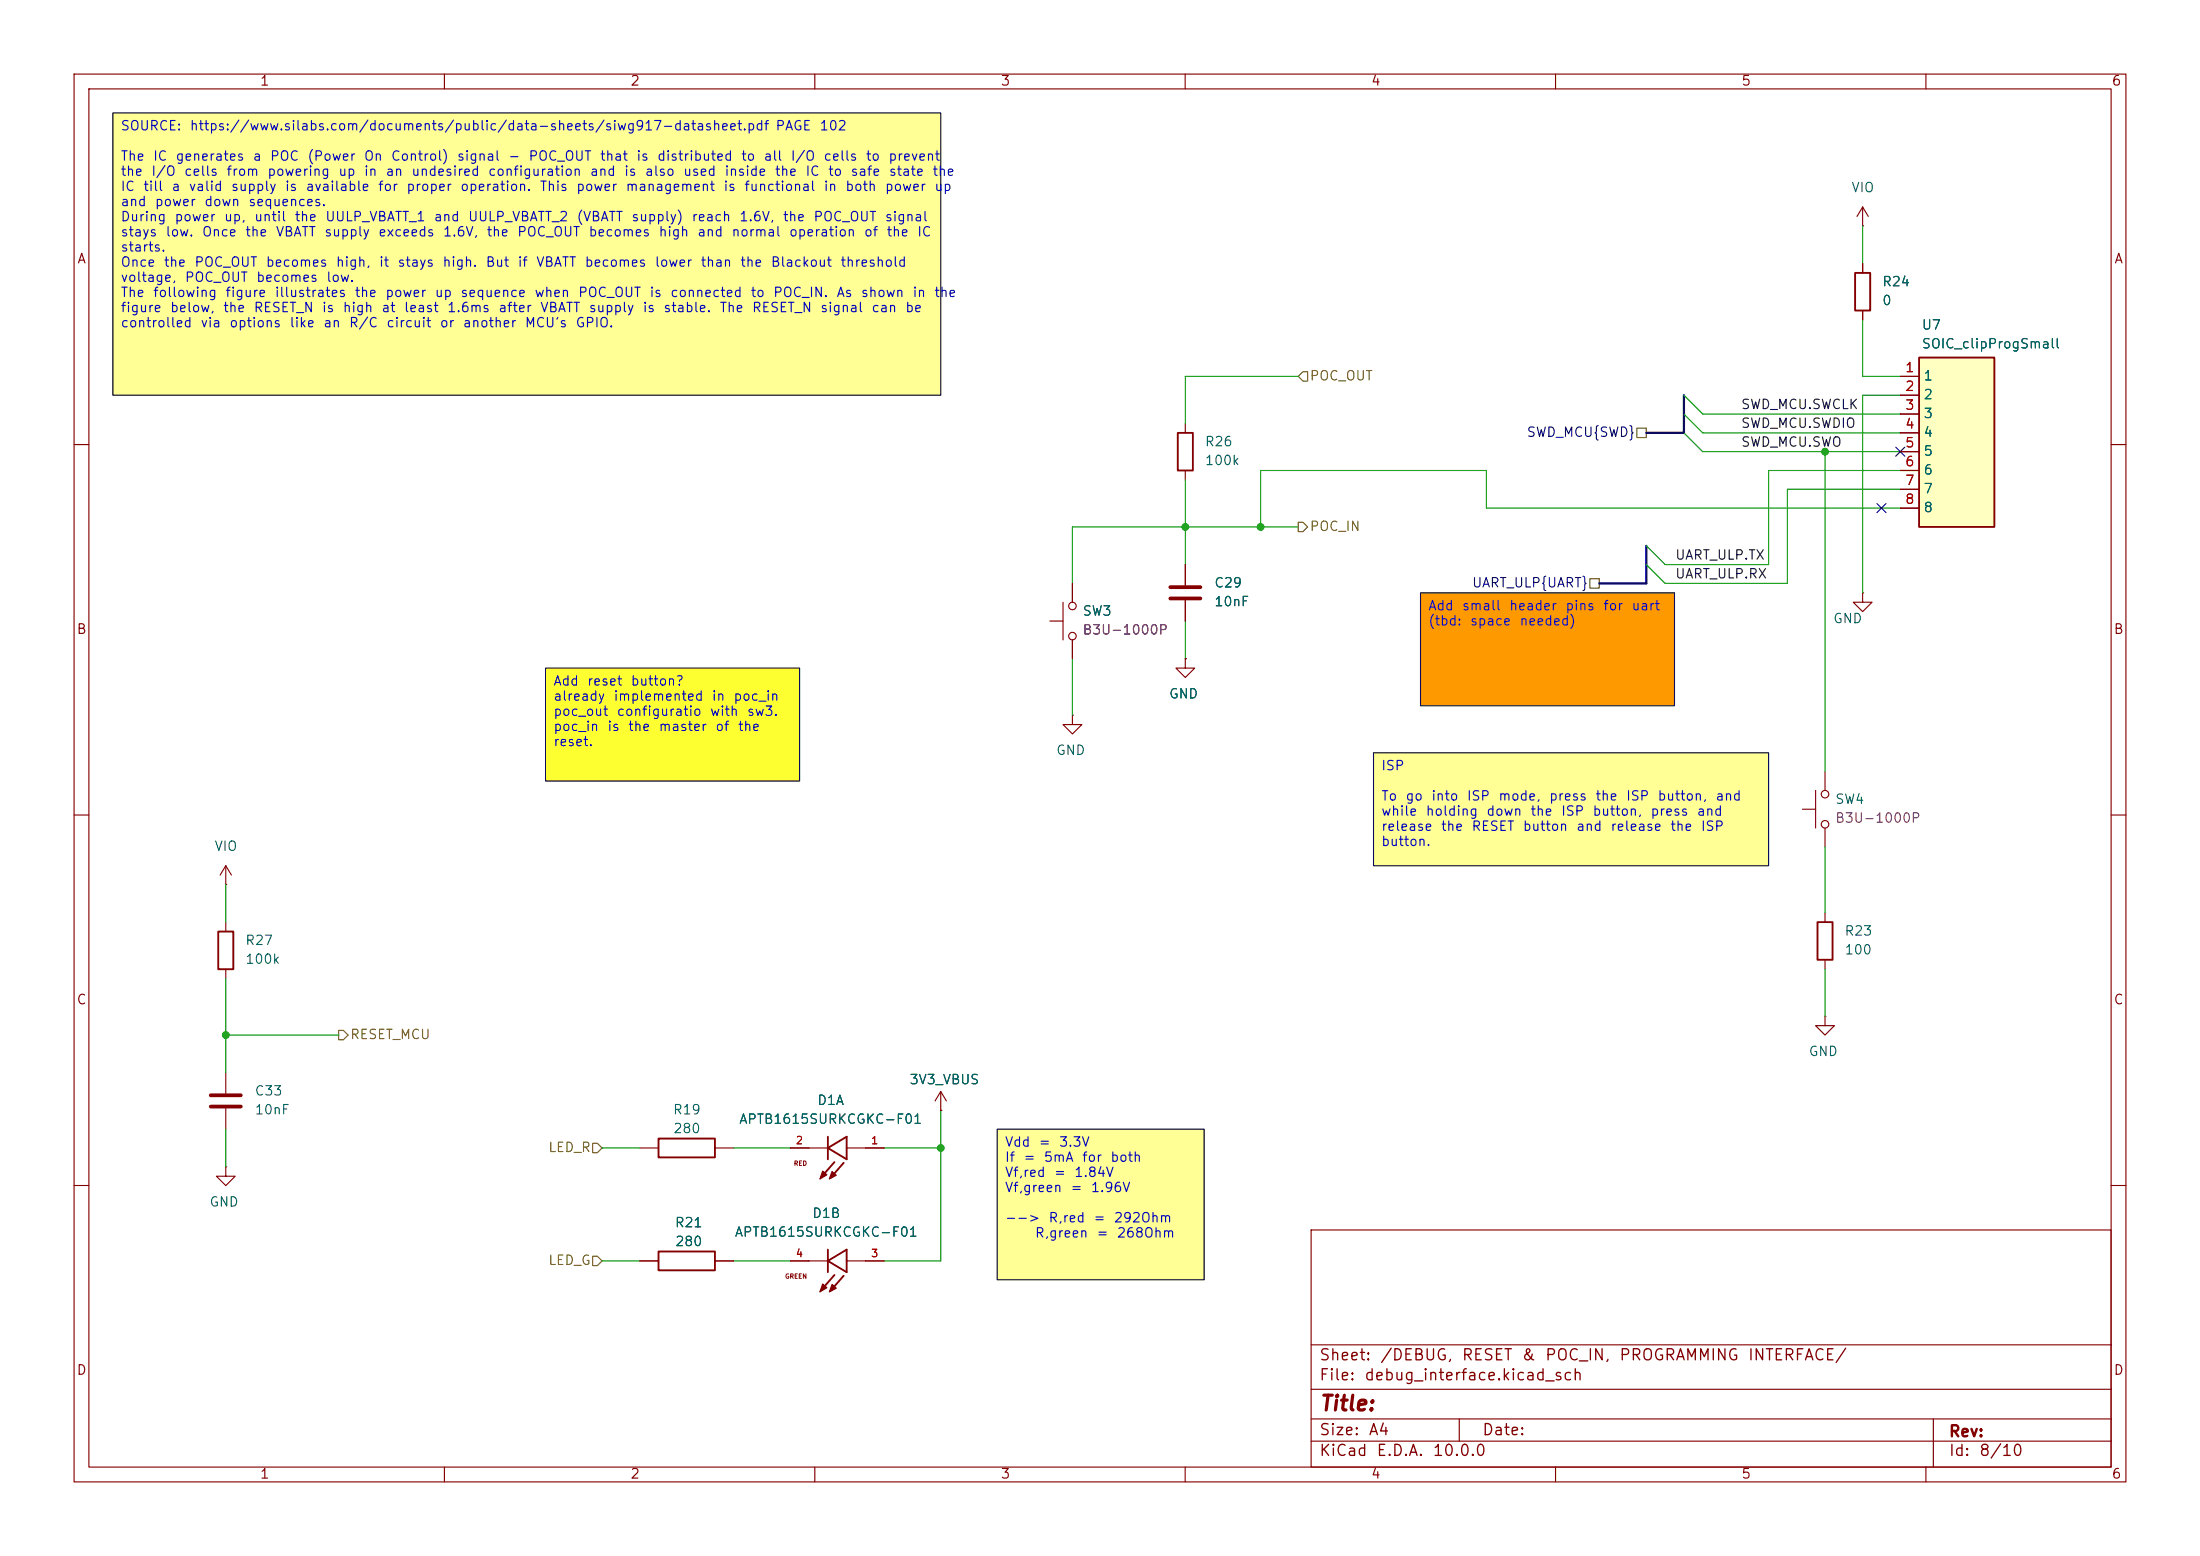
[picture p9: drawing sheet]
<svg xmlns="http://www.w3.org/2000/svg" width="297mm" height="210mm" viewBox="0 0 297 210" stroke-linecap="round" stroke-linejoin="round" font-family="sans-serif">
<g fill="none" stroke="#840000" stroke-width=".15">
<path d="M10 10h277v190h-277zM12 12h273v186h-273zM60 10v2M110 10v2M160 10v2M210 10v2M260 10v2M10 60h2M285 60h2M10 110h2M285 110h2M10 160h2"/>
<path d="M177 166h108v32h-108zM285 160h2M60 198v2M110 198v2M160 198v2M177 194.5h108M177 191.5h108M177 187.5h108M177 181.5h108M197 191.5v3M210 198v2M260 198v2"/>
<path d="M261 191.5v6.5"/>
</g>
<path d="M73.7 90.2h34.2v15.2h-34.2z" fill="#fdff31"/>
<path d="M191.8 80h34.3v15.3h-34.3z" fill="#f90"/>
<g fill="#ffff96">
<path d="M15.2 15.2h111.8v38.1h-111.8z"/>
<path d="M185.4 101.6h53.4v15.2h-53.4z"/>
<path d="M134.6 152.4h28v20.3h-28z"/>
</g>
<g fill="none" stroke="#840000" stroke-width=".15">
<path d="M144.8 78.7v2.6M141.7 83.8h1.8M143.5 81.3v5.1M144.8 96.5v1.3h1.2l-1.2 1.3-1.3-1.3h1.3M144.8 96.5h.1M144.8 86.4v2.5M160 88.9v1.3h1.3l-1.3 1.2-1.3-1.2h1.3M160 88.9h.1M251.5 80v1.3h1.2l-1.2 1.3-1.3-1.3h1.3M251.5 80h.1M30.5 119.4h.1M30.5 116.8l-.8 1.3"/>
<path d="M30.5 116.8l.7 1.3M30.5 116.8v2.6M243.3 109.2h1.8M245.1 106.7v5.1M246.4 104.1v2.6M246.4 111.8v2.5M30.5 124.5v1.2M30.5 130.8v1.3M246.4 123.2v1.3M246.4 129.5v1.3M30.5 157.5v1.3h1.2l-1.2 1.2-1.3-1.2h1.3M30.5 157.5h.1"/>
<path d="M30.5 144.8v2.8M30.5 149.6v2.8M106.7 154.9h5.1M114.3 154.9h5.1M127 149.9h.1M127 147.3l-.8 1.3M127 147.3l.8 1.3M127 147.3v2.6M106.7 170.2h5.1M114.3 170.2h5.1"/>
<circle cx="144.8" cy="85.9" r=".51"/>
<circle cx="144.8" cy="81.8" r=".51"/>
<circle cx="246.4" cy="111.3" r=".51"/>
<circle cx="246.4" cy="107.2" r=".51"/>
</g>
<path d="M29.5 125.7h2v5.1h-2zM245.4 124.5h2v5h-2zM111.8 154.9l2.5-1.5v3.1zM111.8 153.4v3.1M112.6 156.8l-1.7 2.1M113.9 156.9l-1.8 2.1M111.8 170.2l2.5-1.5v3zM111.8 168.7v3M112.6 172.1l-1.7 2M113.9 172.2l-1.8 2" fill="none" stroke="#840000" stroke-width=".25"/>
<g fill="#840000" stroke="#840000" stroke-width=".15">
<path d="M112.3 158.1l.6 .5-.9 .5z"/>
<path d="M111.1 158.1l.5 .5-.9 .5z"/>
<path d="M112.3 173.4l.6 .5-.9 .5z"/>
<path d="M111.1 173.3l.5 .5-.9 .6z"/>
</g>
<path d="M28.4 147.8h4.1M28.4 149.4h4.1" fill="none" stroke="#840000" stroke-width=".51"/>
<path d="M259.1 48.3h10.1v22.8h-10.1z" fill="#ffffc2"/>
<path d="M250.4 36.8h2.1v5.1h-2.1zM159 58.4h2v5.1h-2zM259.1 48.3h10.1v22.8h-10.1zM88.9 153.7h7.6v2.5h-7.6zM88.9 168.9h7.6v2.6h-7.6z" fill="none" stroke="#840000" stroke-width=".25"/>
<g fill="none" stroke="#840000" stroke-width=".15">
<path d="M251.5 30.5h.1M251.5 27.9l-.8 1.3M251.5 27.9l.7 1.3M251.5 27.9v2.6M251.5 35.6v1.2M160 57.2v1.2M251.5 41.9v1.3M256.5 50.8h2.6M256.5 53.3h2.6M256.5 55.9h2.6M256.5 58.4h2.6M144.8 78.7v2.6"/>
<path d="M160 63.5v1.3M160 76.2v2.8M256.5 61h2.6M256.5 63.5h2.6M256.5 66h2.6M256.5 68.6h2.6M144.8 86.4v2.5M160 88.9h.1M160 81v2.8M246.4 137.2v1.2h1.2l-1.2 1.3-1.3-1.3h1.3M246.4 137.2h.1M86.4 154.9h2.5"/>
<path d="M96.5 154.9h2.6M106.7 154.9h2.5M116.8 154.9h2.6M127 149.9h.1M86.4 170.2h2.5M96.5 170.2h2.6M106.7 170.2h2.5M116.8 170.2h2.6"/>
</g>
<path d="M158 79.2h4.1M158 80.8h4.1" fill="none" stroke="#840000" stroke-width=".51"/>
<path d="M175.3 50.8l.6-.6h.6v1.2h-.6zM221 57.8h1.2v1.3h-1.2zM175.3 70.5h.6l.6 .6-.6 .7h-.6zM214.6 78.1h1.3v1.3h-1.3zM45.7 139.1h.7l.6 .6-.6 .6h-.7zM80 154.3h.6l.7 .6-.7 .7h-.6zM80 169.5h.6l.7 .7-.7 .6h-.6z" fill="none" stroke="#725600" stroke-width=".15"/>
<path d="M227.3 53.3v5.1h-5.1M222.2 73.7v5h-6.3" fill="none" stroke="#000084" stroke-width=".3"/>
<g fill="none" stroke="#009600" stroke-width=".15">
<path d="M251.5 30.5v5.1M175.3 50.8h-15.3v6.4M227.3 53.3l2.6 2.6h26.6M227.3 58.4l2.6 2.6h26.6M227.3 55.9l2.6 2.5h26.6M251.5 43.2v7.6h5M256.5 53.3h-5v26.7M160 64.8v11.4M175.3 71.1h-30.5v7.6M246.4 61v43.1M256.5 63.5h-17.7v12.7h-14l-2.6-2.5M256.5 66h-15.2v12.7h-16.5l-2.6-2.5"/>
<path d="M256.5 68.6h-55.8v-5.1h-30.5v7.6M144.8 88.9v7.6M160 83.8v5.1M30.5 119.4v5.1M246.4 114.3v8.9M30.5 139.7h15.2M30.5 132.1v12.7M246.4 130.8v6.4M30.5 152.4v5.1M81.3 154.9h5.1M99.1 154.9h7.6M119.4 154.9h7.6"/>
<path d="M127 149.9v20.3h-7.6M81.3 170.2h5.1M99.1 170.2h7.6"/>
</g>
<path d="M253.4 68l1.2 1.2M254.6 68l-1.2 1.2M255.9 60.4l1.2 1.2M257.1 60.4l-1.2 1.2" fill="none" stroke="#000084" stroke-width=".15"/>
<path d="M15.2 15.2h111.8v38.1h-111.8zM73.7 90.2h34.2v15.2h-34.2zM191.8 80h34.3v15.3h-34.3zM185.4 101.6h53.4v15.2h-53.4zM134.6 152.4h28v20.3h-28z" fill="none" stroke="#000" stroke-width=".15"/>
<g fill="#009600" stroke="#009600" stroke-width=".14">
<circle cx="170.2" cy="71.1" r=".46"/>
<circle cx="160" cy="71.1" r=".46"/>
<circle cx="246.4" cy="61" r=".46"/>
<circle cx="30.5" cy="139.7" r=".46"/>
<circle cx="127" cy="154.9" r=".46"/>
</g>
<text font-size="2" fill="#840000" x="178" y="190.9">Title:</text>
<g font-size="1.5" fill="#840000">
<text x="178" y="184">Sheet:</text>
<text x="186.2" y="184">/DEBUG,</text>
<text x="197.2" y="184">RESET</text>
<text x="205.3" y="184">&amp;</text>
<text x="208.5" y="184">POC_IN,</text>
<text x="218.5" y="184">PROGRAMMING</text>
<text x="235.9" y="184">INTERFACE/</text>
<text x="178" y="186.7">File:</text>
<text x="184.1" y="186.7">debug_interface.kicad_sch</text>
<text x="178" y="196.9">KiCad</text>
<text x="178" y="194.1">Size:</text>
<text x="184.7" y="194.1">A4</text>
<text x="185.7" y="196.9">E.D.A.</text>
<text x="193.3" y="196.9">10.0.0</text>
<text x="200" y="194.1">Date:</text>
<text x="263" y="194.3">Rev:</text>
<text x="263" y="196.9">Id:</text>
<text x="267.1" y="196.9">8/10</text>
</g>
<g font-size="1.3" fill="#840000">
<text x="35" y="11.9">1</text>
<text x="85" y="11.9">2</text>
<text x="135" y="11.9">3</text>
<text x="185" y="11.9">4</text>
<text x="235" y="11.9">5</text>
<text x="285" y="11.9">6</text>
<text x="10.3" y="35.9">A</text>
<text x="285.3" y="35.9">A</text>
<text x="10.3" y="85.9">B</text>
<text x="285.3" y="85.9">B</text>
<text x="10.3" y="135.9">C</text>
<text x="285.3" y="135.9">C</text>
<text x="10.3" y="185.9">D</text>
<text x="285.3" y="185.9">D</text>
<text x="35" y="199.9">1</text>
<text x="85" y="199.9">2</text>
<text x="135" y="199.9">3</text>
<text x="185" y="199.9">4</text>
<text x="235" y="199.9">5</text>
<text x="285" y="199.9">6</text>
</g>
<g font-size="1.3" fill="#0000c2">
<text x="16.2" y="17.9">SOURCE:</text>
<text x="25.5" y="17.9">https://www.silabs.com/documents/public/data-sheets/siwg917-datasheet.pdf PAGE</text>
<text x="110.6" y="17.9">102</text>
<text x="16.2" y="22">The</text>
<text x="20.6" y="22">IC</text>
<text x="23.6" y="22">generates</text>
<text x="34" y="22">a</text>
<text x="36.4" y="22">POC</text>
<text x="41.4" y="22">(Power</text>
<text x="49" y="22">On</text>
<text x="52.7" y="22">Control)</text>
<text x="61.6" y="22">signal</text>
<text x="68.5" y="22">-</text>
<text x="71.3" y="22">POC_OUT</text>
<text x="80.9" y="22">that</text>
<text x="85.8" y="22">is</text>
<text x="88.6" y="22">distributed</text>
<text x="100" y="22">to</text>
<text x="103" y="22">all</text>
<text x="106.6" y="22">I/O</text>
<text x="111.1" y="22">cells</text>
<text x="116.8" y="22">to</text>
<text x="119.8" y="22">prevent</text>
<text x="16.2" y="24.1">the</text>
<text x="16.2" y="26.1">IC</text>
<text x="16.2" y="28.1">and</text>
<text x="19.2" y="26.1">till</text>
<text x="20.3" y="24.1">I/O</text>
<text x="20.8" y="28.1">power</text>
<text x="23.1" y="26.1">a</text>
<text x="24.8" y="24.1">cells</text>
<text x="25.4" y="26.1">valid</text>
<text x="27.5" y="28.1">down</text>
<text x="30.5" y="24.1">from</text>
<text x="31.1" y="26.1">supply</text>
<text x="33.4" y="28.1">sequences.</text>
<text x="36" y="24.1">powering</text>
<text x="38.4" y="26.1">is</text>
<text x="41.2" y="26.1">available</text>
<text x="45.6" y="24.1">up</text>
<text x="49" y="24.1">in</text>
<text x="50.9" y="26.1">for</text>
<text x="52" y="24.1">an</text>
<text x="54.8" y="26.1">proper</text>
<text x="55.4" y="24.1">undesired</text>
<text x="62" y="26.1">operation.</text>
<text x="65.8" y="24.1">configuration</text>
<text x="72.8" y="26.1">This</text>
<text x="77.7" y="26.1">power</text>
<text x="79.5" y="24.1">and</text>
<text x="84.2" y="24.1">is</text>
<text x="84.4" y="26.1">management</text>
<text x="87" y="24.1">also</text>
<text x="92.1" y="24.1">used</text>
<text x="97.6" y="26.1">is</text>
<text x="97.7" y="24.1">inside</text>
<text x="100.4" y="26.1">functional</text>
<text x="104.5" y="24.1">the</text>
<text x="108.6" y="24.1">IC</text>
<text x="111.1" y="26.1">in</text>
<text x="111.7" y="24.1">to</text>
<text x="114" y="26.1">both</text>
<text x="114.7" y="24.1">safe</text>
<text x="119.4" y="26.1">power</text>
<text x="119.9" y="24.1">state</text>
<text x="125.8" y="24.1">the</text>
<text x="126" y="26.1">up</text>
<text x="16.2" y="30.2">During</text>
<text x="16.2" y="32.2">stays</text>
<text x="16.2" y="34.3">starts.</text>
<text x="22.3" y="32.2">low.</text>
<text x="23.5" y="30.2">power</text>
<text x="27.2" y="32.2">Once</text>
<text x="30.1" y="30.2">up,</text>
<text x="33" y="32.2">the</text>
<text x="34.2" y="30.2">until</text>
<text x="37.1" y="32.2">VBATT</text>
<text x="39.7" y="30.2">the</text>
<text x="43.7" y="32.2">supply</text>
<text x="43.8" y="30.2">UULP_VBATT_1</text>
<text x="51" y="32.2">exceeds</text>
<text x="58.5" y="30.2">and</text>
<text x="59.7" y="32.2">1.6V,</text>
<text x="63.1" y="30.2">UULP_VBATT_2</text>
<text x="65.6" y="32.2">the</text>
<text x="69.7" y="32.2">POC_OUT</text>
<text x="77.7" y="30.2">(VBATT</text>
<text x="79.4" y="32.2">becomes</text>
<text x="85.1" y="30.2">supply)</text>
<text x="88.8" y="32.2">high</text>
<text x="93.3" y="30.2">reach</text>
<text x="94" y="32.2">and</text>
<text x="98.7" y="32.2">normal</text>
<text x="99.7" y="30.2">1.6V,</text>
<text x="105.6" y="30.2">the</text>
<text x="106.4" y="32.2">operation</text>
<text x="109.7" y="30.2">POC_OUT</text>
<text x="116.5" y="32.2">of</text>
<text x="119.4" y="30.2">signal</text>
<text x="119.6" y="32.2">the</text>
<text x="123.7" y="32.2">IC</text>
<text x="16.2" y="36.3">Once</text>
<text x="16.2" y="38.4">voltage,</text>
<text x="16.2" y="40.4">The</text>
<text x="20.6" y="40.4">following</text>
<text x="22" y="36.3">the</text>
<text x="24.9" y="38.4">POC_OUT</text>
<text x="26.2" y="36.3">POC_OUT</text>
<text x="30.3" y="40.4">figure</text>
<text x="34.5" y="38.4">becomes</text>
<text x="35.8" y="36.3">becomes</text>
<text x="37" y="40.4">illustrates</text>
<text x="44" y="38.4">low.</text>
<text x="45.2" y="36.3">high,</text>
<text x="47.8" y="40.4">the</text>
<text x="51.1" y="36.3">it</text>
<text x="51.9" y="40.4">power</text>
<text x="53.6" y="36.3">stays</text>
<text x="58.6" y="40.4">up</text>
<text x="59.6" y="36.3">high.</text>
<text x="62.1" y="40.4">sequence</text>
<text x="65.5" y="36.3">But</text>
<text x="69.8" y="36.3">if</text>
<text x="72.1" y="40.4">when</text>
<text x="72.3" y="36.3">VBATT</text>
<text x="78" y="40.4">POC_OUT</text>
<text x="78.8" y="36.3">becomes</text>
<text x="87.6" y="40.4">is</text>
<text x="88.3" y="36.3">lower</text>
<text x="90.4" y="40.4">connected</text>
<text x="94.5" y="36.3">than</text>
<text x="99.8" y="36.3">the</text>
<text x="101.2" y="40.4">to</text>
<text x="104" y="36.3">Blackout</text>
<text x="104.3" y="40.4">POC_IN.</text>
<text x="112.8" y="40.4">As</text>
<text x="113.4" y="36.3">threshold</text>
<text x="116.1" y="40.4">shown</text>
<text x="123.1" y="40.4">in</text>
<text x="126" y="40.4">the</text>
<text x="16.2" y="42.5">figure</text>
<text x="16.2" y="44.5">controlled</text>
<text x="22.9" y="42.5">below,</text>
<text x="27" y="44.5">via</text>
<text x="30" y="42.5">the</text>
<text x="30.9" y="44.5">options</text>
<text x="34.2" y="42.5">RESET_N</text>
<text x="39" y="44.5">like</text>
<text x="43.4" y="42.5">is</text>
<text x="43.6" y="44.5">an</text>
<text x="46.2" y="42.5">high</text>
<text x="47" y="44.5">R/C</text>
<text x="51.4" y="42.5">at</text>
<text x="52.1" y="44.5">circuit</text>
<text x="54.4" y="42.5">least</text>
<text x="59.3" y="44.5">or</text>
<text x="60.3" y="42.5">1.6ms</text>
<text x="62.4" y="44.5">another</text>
<text x="67.2" y="42.5">after</text>
<text x="70.8" y="44.5">MCU's</text>
<text x="72.8" y="42.5">VBATT</text>
<text x="77.6" y="44.5">GPIO.</text>
<text x="79.4" y="42.5">supply</text>
<text x="86.7" y="42.5">is</text>
<text x="89.5" y="42.5">stable.</text>
<text x="97.1" y="42.5">The</text>
<text x="101.4" y="42.5">RESET_N</text>
<text x="110.6" y="42.5">signal</text>
<text x="117.6" y="42.5">can</text>
<text x="122.1" y="42.5">be</text>
<text x="192.7" y="82.7">Add</text>
<text x="197.3" y="82.7">small</text>
<text x="203.7" y="82.7">header</text>
<text x="211.2" y="82.7">pins</text>
<text x="216.3" y="82.7">for</text>
<text x="220.2" y="82.7">uart</text>
<text x="192.7" y="84.7">(tbd:</text>
<text x="198.4" y="84.7">space</text>
<text x="205" y="84.7">needed)</text>
<text x="74.6" y="92.8">Add</text>
<text x="74.6" y="94.9">already</text>
<text x="79.2" y="92.8">reset</text>
<text x="82.7" y="94.9">implemented</text>
<text x="85.1" y="92.8">button?</text>
<text x="96" y="94.9">in</text>
<text x="98.9" y="94.9">poc_in</text>
<text x="74.6" y="96.9">poc_out</text>
<text x="74.6" y="99">poc_in</text>
<text x="74.6" y="101">reset.</text>
<text x="81.9" y="99">is</text>
<text x="83.2" y="96.9">configuratio</text>
<text x="84.7" y="99">the</text>
<text x="88.8" y="99">master</text>
<text x="95.8" y="96.9">with</text>
<text x="96.5" y="99">of</text>
<text x="99.5" y="99">the</text>
<text x="100.7" y="96.9">sw3.</text>
<text x="186.4" y="104.3">ISP</text>
<text x="186.4" y="108.4">To</text>
<text x="186.4" y="110.4">while</text>
<text x="186.4" y="112.5">release</text>
<text x="189.7" y="108.4">go</text>
<text x="192.4" y="110.4">holding</text>
<text x="193.1" y="108.4">into</text>
<text x="194.4" y="112.5">the</text>
<text x="197.9" y="108.4">ISP</text>
<text x="198.6" y="112.5">RESET</text>
<text x="200.6" y="110.4">down</text>
<text x="202.2" y="108.4">mode,</text>
<text x="205.5" y="112.5">button</text>
<text x="206.5" y="110.4">the</text>
<text x="209" y="108.4">press</text>
<text x="210.6" y="110.4">ISP</text>
<text x="212.7" y="112.5">and</text>
<text x="214.9" y="110.4">button,</text>
<text x="215.3" y="108.4">the</text>
<text x="217.3" y="112.5">release</text>
<text x="219.4" y="108.4">ISP</text>
<text x="222.7" y="110.4">press</text>
<text x="223.7" y="108.4">button,</text>
<text x="225.4" y="112.5">the</text>
<text x="229" y="110.4">and</text>
<text x="229.5" y="112.5">ISP</text>
<text x="231.5" y="108.4">and</text>
<text x="186.4" y="114.5">button.</text>
<text x="135.6" y="155.1">Vdd</text>
<text x="140.1" y="155.1">=</text>
<text x="142.9" y="155.1">3.3V</text>
<text x="135.6" y="157.1">If</text>
<text x="135.6" y="159.2">Vf,red</text>
<text x="135.6" y="161.2">Vf,green</text>
<text x="138.1" y="157.1">=</text>
<text x="140.8" y="157.1">5mA</text>
<text x="142.2" y="159.2">=</text>
<text x="144.4" y="161.2">=</text>
<text x="144.9" y="159.2">1.84V</text>
<text x="146" y="157.1">for</text>
<text x="147.2" y="161.2">1.96V</text>
<text x="149.8" y="157.1">both</text>
<text x="135.6" y="165.3">--&gt;</text>
<text x="139.6" y="167.3">R,green</text>
<text x="141.5" y="165.3">R,red</text>
<text x="147.5" y="165.3">=</text>
<text x="147.9" y="167.3">=</text>
<text x="150.3" y="165.3">292Ohm</text>
<text x="150.7" y="167.3">268Ohm</text>
</g>
<g font-size="1.3" fill="#006464">
<text x="249.8" y="26.3">VIO</text>
<text x="254" y="41.5">0</text>
<text x="254" y="39">R24</text>
<text x="259.3" y="44.8">U7</text>
<text x="259.3" y="47.3">SOIC_clipProgSmall</text>
<text x="259.6" y="51.7">1</text>
<text x="259.6" y="54.2">2</text>
<text x="259.6" y="56.7">3</text>
<text x="259.6" y="59.3">4</text>
<text x="162.6" y="60.6">R26</text>
<text x="162.6" y="63.1">100k</text>
<text x="259.6" y="61.8">5</text>
<text x="259.6" y="64.4">6</text>
<text x="259.6" y="66.9">7</text>
<text x="259.6" y="69.4">8</text>
<text x="146.1" y="83.4">SW3</text>
<text x="163.8" y="79.6">C29</text>
<text x="163.8" y="82.1">10nF</text>
<text x="247.4" y="84.4">GND</text>
<text x="157.7" y="94.6">GND</text>
<text x="142.5" y="102.2">GND</text>
<text x="247.7" y="108.8">SW4</text>
<text x="28.9" y="115.2">VIO</text>
<text x="33" y="127.9">R27</text>
<text x="33" y="130.4">100k</text>
<text x="248.9" y="129.1">100</text>
<text x="248.9" y="126.6">R23</text>
<text x="244.1" y="142.8">GND</text>
<text x="34.3" y="148.2">C33</text>
<text x="110.2" y="149.5">D1A</text>
<text x="122.7" y="146.7">3V3_VBUS</text>
<text x="34.3" y="150.7">10nF</text>
<text x="90.8" y="150.7">R19</text>
<text x="90.8" y="153.3">280</text>
<text x="99.7" y="152">APTB1615SURKCGKC-F01</text>
<text x="28.2" y="163.2">GND</text>
<text x="91" y="166">R21</text>
<text x="99.1" y="167.2">APTB1615SURKCGKC-F01</text>
<text x="109.6" y="164.7">D1B</text>
<text x="91" y="168.5">280</text>
</g>
<g font-size="1.3" fill="#725600">
<text x="176.7" y="51.7">POC_OUT</text>
<text x="176.7" y="72">POC_IN</text>
<text x="47.2" y="140.6">RESET_MCU</text>
<text x="73.9" y="155.8">LED_R</text>
<text x="73.9" y="171">LED_G</text>
</g>
<g font-size="1.3" fill="#a90000">
<text x="257.1" y="50.5">1</text>
<text x="257.1" y="53.1">2</text>
<text x="257.1" y="55.6">3</text>
<text x="257.1" y="58.2">4</text>
<text x="257.1" y="60.7">5</text>
<text x="257.1" y="63.2">6</text>
<text x="257.1" y="65.8">7</text>
<text x="257.1" y="68.3">8</text>
</g>
<g font-size="1.3" fill="#000084">
<text x="206" y="59.3">SWD_MCU{SWD}</text>
<text x="198.6" y="79.6">UART_ULP{UART}</text>
</g>
<g font-size="1.3" fill="#0f0f0f">
<text x="234.9" y="58.1">SWD_MCU.SWDIO</text>
<text x="234.9" y="55.5">SWD_MCU.SWCLK</text>
<text x="234.9" y="60.6">SWD_MCU.SWO</text>
<text x="226.1" y="75.9">UART_ULP.TX</text>
<text x="226.1" y="78.4">UART_ULP.RX</text>
</g>
<g font-size="1.3" fill="#840084">
<text x="146.1" y="86">B3U-1000P</text>
<text x="247.7" y="111.4">B3U-1000P</text>
</g>
<g font-size="1" fill="#a90000">
<text x="107.3" y="154.7">2</text>
<text x="117.5" y="154.7">1</text>
<text x="107.3" y="169.9">4</text>
<text x="117.5" y="169.9">3</text>
</g>
<g font-size=".6" fill="#840000">
<text x="107.1" y="157.5">RED</text>
<text x="105.9" y="172.7">GREEN</text>
</g>
</svg>
